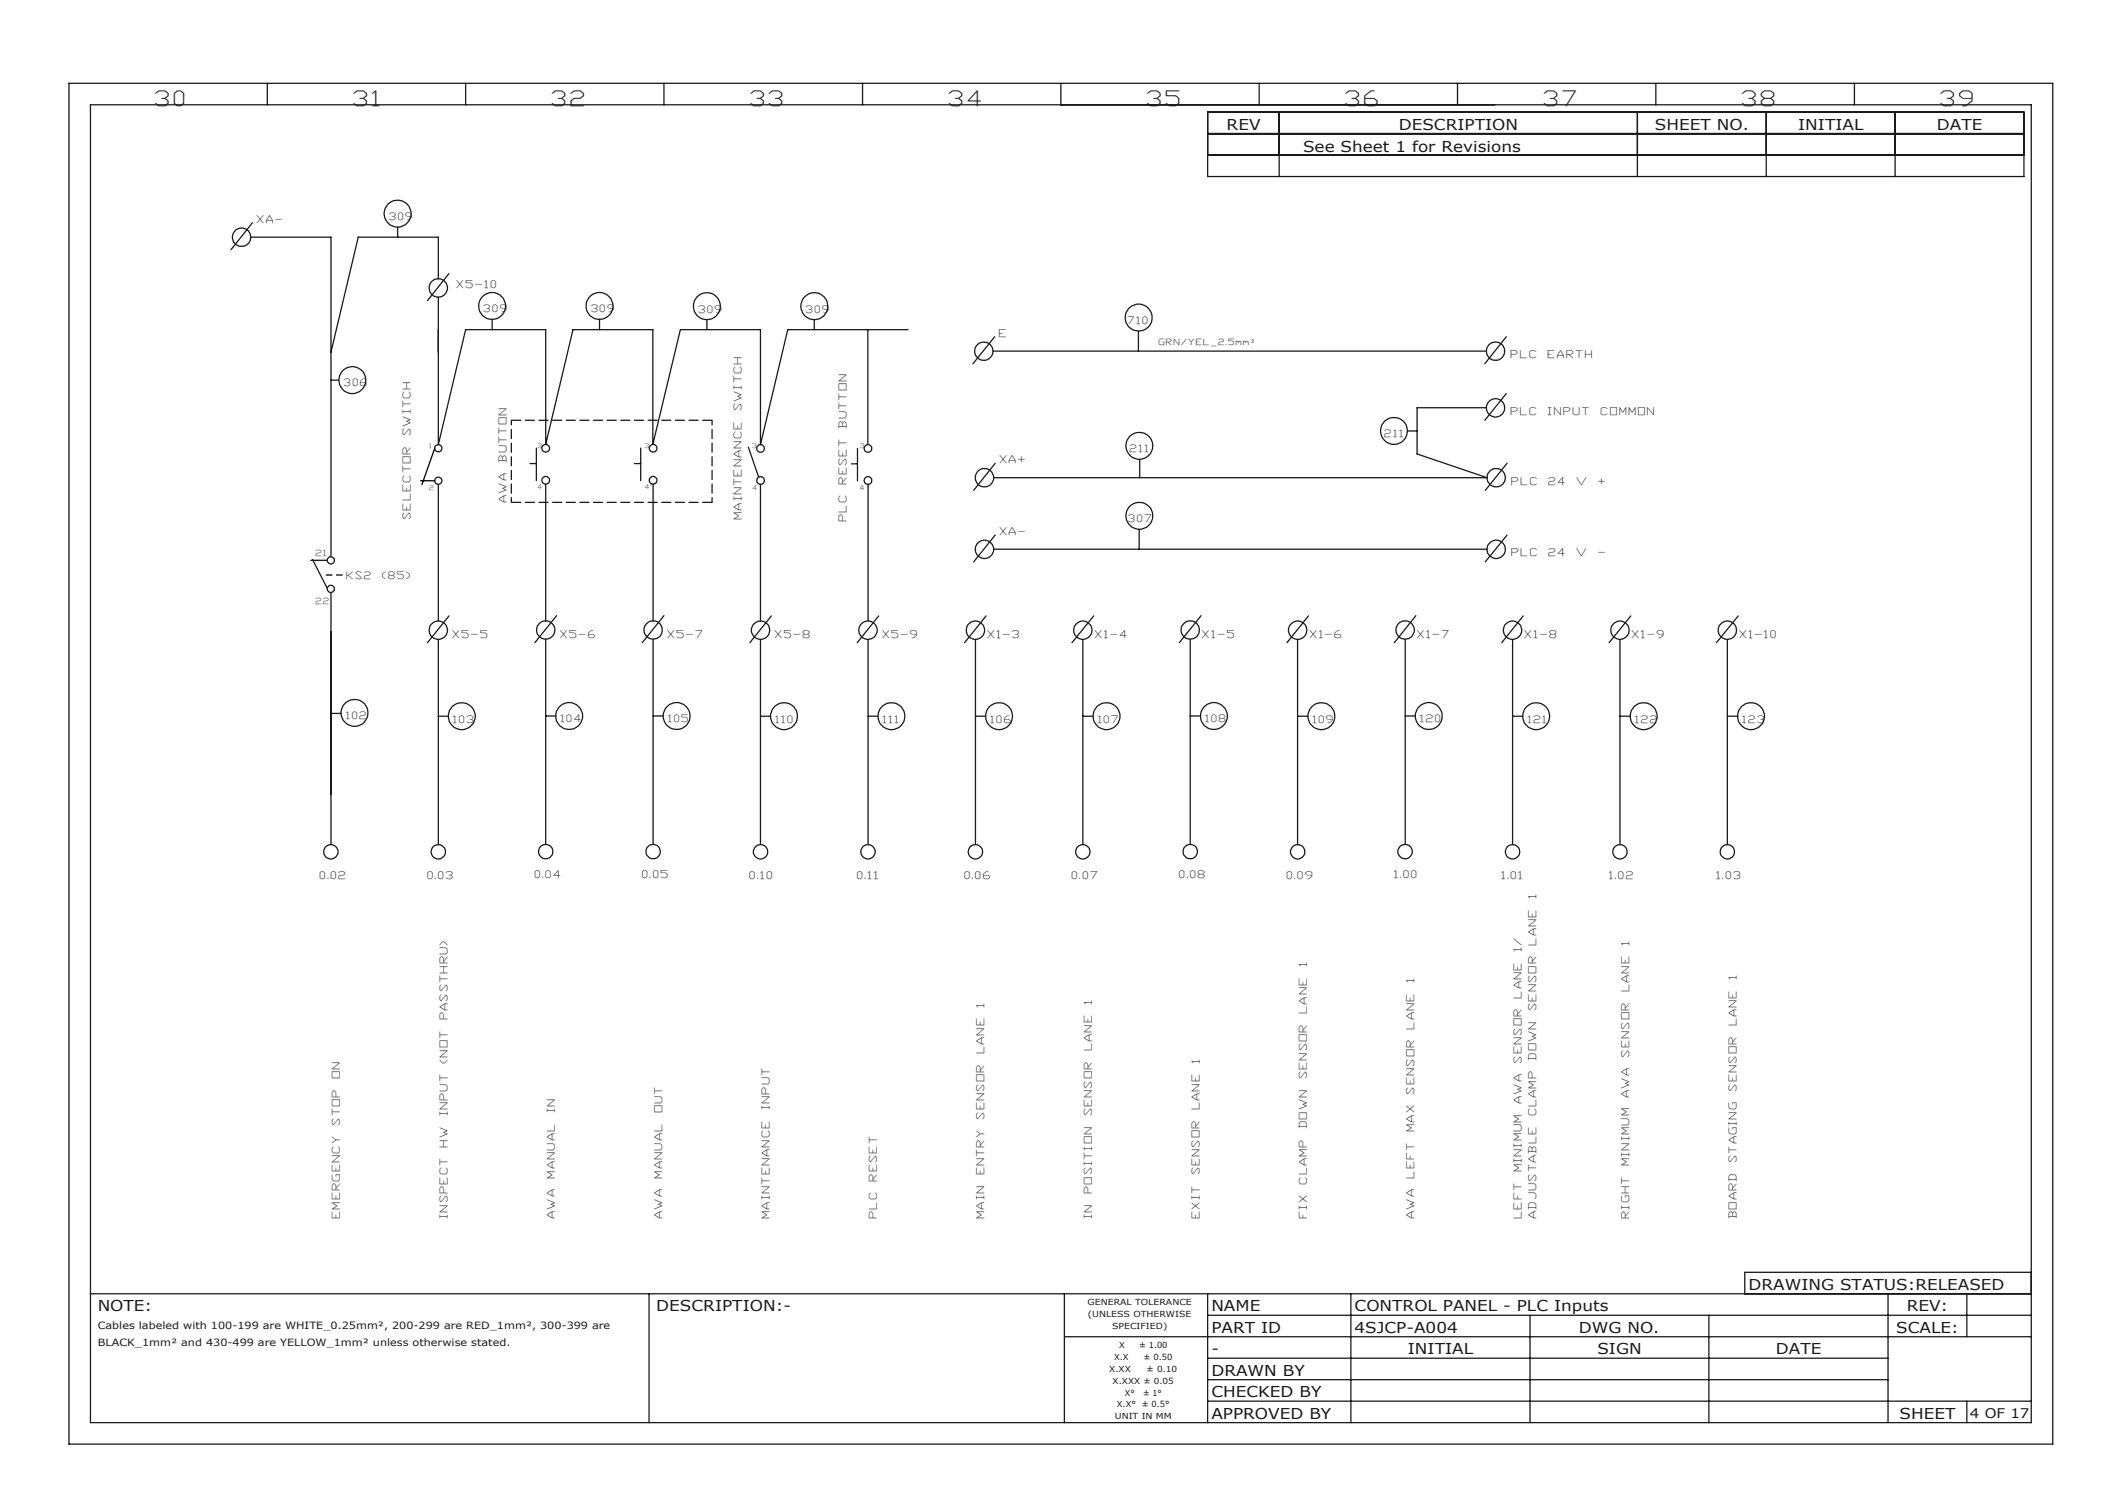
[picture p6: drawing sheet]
<svg xmlns="http://www.w3.org/2000/svg" width="297mm" height="210mm" viewBox="0 0 297 210" stroke-linecap="round" stroke-linejoin="round" font-family="sans-serif">
<g fill="none" stroke="#191924" stroke-width=".18">
<path d="M9.6 11.6h277v190h-277zM12.6 14.6h271v184h-271zM37.3 11.6v3M65 11.6v3M92.7 11.6v3M120.4 11.6v3M148.1 11.6v3M168.6 15.7h114v9h-114zM168.6 18.7h114M175.8 11.6v3M178.6 15.7v9M203.5 11.6v3"/>
<path d="M228.6 15.7v9M231.2 11.6v3M246.6 15.7v9M258.9 11.6v3M264.6 15.7v9M35 33.1h11.2v44.6M35.2 31.1l-3 3.8M55.5 31.7v1.4M61.2 38.9v-5.8h-11.2l-3.8 16.1M62.7 38.2l-3 3.8M168.6 21.7h114M46.2 53.1h1.1"/>
<path d="M61.2 41.5v20.6l3.8-16.1h11.2v16l3.8-16h11.2v16l3.8-16h11.2v16.1l3.8-16.1h16.8M68.7 44.6v1.4M83.7 44.6v1.4M98.7 44.6v1.4M113.7 44.6v1.4M121.2 46v16.1M138.6 49h68.9M138.9 47l-3 3.8M159 46.2v2.8M207.5 56.9h-9.6v6.5l9.7 3.3h-68.9M210.3 55l-3 3.7M210.3 47l-3 3.8"/>
<path d="M43.4 78.2h2.3M43.6 78.1l2.1 4M61.2 67.6v19.1M74 64.7h.9M74.9 62.6v4.5M76.2 67.6v19.1M88.6 64.7h.9M89.5 62.6v4.5M91.2 67.6v19.1M104.5 62.4l1.4 4.2M106.2 67.6v19.1M118.9 64.8h.8"/>
<path d="M119.7 62.6v4.6M121.2 67.6v19.1M138.7 76.7h68.9M139 64.7l-3 3.8M139 74.7l-3 3.7M159.1 73.9v2.8M159.1 64.2v2.5M196.5 60.2h1.4M210.4 64.7l-3 3.8M210.4 74.7l-3 3.7M46.2 82.7v35.2M46.2 99.6h1.4"/>
<path d="M61.2 89.3v28.6M62.7 86l-3 3.7M76.2 89.2v28.7M76.2 100h1.4M77.7 86l-3 3.7M91.2 100h1.4M91.2 89.2v28.7M92.7 86l-3 3.7M106.2 89.3v28.6M107.7 86l-3 3.7M121.2 89.3v28.6M122.7 86l-3 3.7"/>
<path d="M136.2 89.3v28.6M137.7 86l-3 3.7M151.2 89.3v28.6M152.7 86l-3 3.7M166.2 100h1.4M166.2 89.2v28.7M167.7 86l-3 3.7M181.2 89.3v28.6M182.7 86l-3 3.7M196.2 100h1.4M196.2 89.2v28.7M197.7 86l-3 3.7"/>
<path d="M211.2 89.3v28.6M212.7 86l-3 3.7M226.2 89.3v28.6M227.7 86l-3 3.7M241.2 89.3v28.6M242.7 86l-3 3.7M61.2 100h1.4M106.2 100h1.4M121.2 100h1.4M136.2 100h1.4M151.2 100h1.4M181.2 100h1.4"/>
<path d="M211.2 100h1.4M226.2 100h1.4M241.2 100h1.4M283.6 177.7h-40v2.9M12.6 180.6h271M90.6 180.6v18M148.6 186.6h135M148.6 180.6v18M168.6 195.6h115M168.6 192.6h95M168.6 189.6h95M168.6 183.6h115"/>
<path d="M168.6 180.6v18M188.6 180.6v18M213.6 183.6v15M238.6 183.6v15M263.6 180.6v18M274.6 180.6v6M274.6 195.6v3"/>
<circle cx="33.7" cy="33.1" r="1.29"/>
<circle cx="55.5" cy="29.8" r="1.88"/>
<circle cx="49.2" cy="53.1" r="1.88"/>
<circle cx="61.2" cy="40.2" r="1.29"/>
<circle cx="68.7" cy="42.7" r="1.88"/>
<circle cx="83.7" cy="42.7" r="1.88"/>
<circle cx="98.7" cy="42.7" r="1.88"/>
<circle cx="113.7" cy="42.7" r="1.87"/>
<circle cx="137.4" cy="49" r="1.28"/>
<circle cx="159" cy="44.3" r="1.88"/>
<circle cx="208.8" cy="49" r="1.29"/>
<circle cx="208.8" cy="57" r="1.28"/>
<circle cx="46.2" cy="78.2" r=".5"/>
<circle cx="61.2" cy="67.1" r=".5"/>
<circle cx="61.2" cy="62.6" r=".49"/>
<circle cx="76.2" cy="67.1" r=".54"/>
<circle cx="76.2" cy="62.6" r=".54"/>
<circle cx="91.2" cy="67.1" r=".54"/>
<circle cx="91.2" cy="62.6" r=".54"/>
<circle cx="106.2" cy="67.1" r=".54"/>
<circle cx="106.2" cy="62.6" r=".54"/>
<circle cx="121.2" cy="67.1" r=".54"/>
<circle cx="121.2" cy="62.6" r=".54"/>
<circle cx="137.5" cy="66.7" r="1.29"/>
<circle cx="137.5" cy="76.7" r="1.28"/>
<circle cx="159.1" cy="72" r="1.88"/>
<circle cx="159.1" cy="62.3" r="1.88"/>
<circle cx="194.7" cy="60.2" r="1.88"/>
<circle cx="208.9" cy="66.7" r="1.28"/>
<circle cx="208.9" cy="76.7" r="1.27"/>
<circle cx="46.2" cy="82.2" r=".5"/>
<circle cx="49.5" cy="99.5" r="1.87"/>
<circle cx="61.2" cy="88" r="1.28"/>
<circle cx="76.2" cy="88" r="1.27"/>
<circle cx="79.5" cy="100" r="1.88"/>
<circle cx="91.2" cy="88" r="1.27"/>
<circle cx="94.5" cy="100" r="1.88"/>
<circle cx="106.2" cy="88" r="1.28"/>
<circle cx="121.2" cy="88" r="1.28"/>
<circle cx="136.2" cy="88" r="1.28"/>
<circle cx="151.2" cy="88" r="1.27"/>
<circle cx="166.2" cy="88" r="1.27"/>
<circle cx="169.5" cy="100" r="1.88"/>
<circle cx="181.2" cy="88" r="1.28"/>
<circle cx="196.2" cy="88" r="1.28"/>
<circle cx="199.5" cy="100" r="1.87"/>
<circle cx="211.2" cy="88" r="1.28"/>
<circle cx="226.2" cy="88" r="1.27"/>
<circle cx="241.2" cy="88" r="1.27"/>
<circle cx="46.2" cy="118.9" r="1"/>
<circle cx="61.2" cy="118.9" r="1"/>
<circle cx="64.5" cy="100" r="1.88"/>
<circle cx="76.2" cy="118.9" r="1"/>
<circle cx="91.2" cy="118.9" r="1.01"/>
<circle cx="106.2" cy="118.9" r="1"/>
<circle cx="109.5" cy="100" r="1.87"/>
<circle cx="121.2" cy="118.9" r="1"/>
<circle cx="124.5" cy="100" r="1.88"/>
<circle cx="136.2" cy="118.9" r="1"/>
<circle cx="139.5" cy="100" r="1.88"/>
<circle cx="151.2" cy="118.9" r=".99"/>
<circle cx="154.5" cy="100" r="1.88"/>
<circle cx="166.2" cy="118.9" r="1.01"/>
<circle cx="181.2" cy="118.9" r="1"/>
<circle cx="184.5" cy="100" r="1.88"/>
<circle cx="196.2" cy="118.9" r="1.01"/>
<circle cx="211.2" cy="118.9" r="1"/>
<circle cx="214.5" cy="100" r="1.88"/>
<circle cx="226.2" cy="118.9" r=".99"/>
<circle cx="229.5" cy="100" r="1.88"/>
<circle cx="241.2" cy="118.9" r=".99"/>
<circle cx="244.5" cy="100" r="1.88"/>
</g>
<path d="M58.7 67.1h2M60.7 62.6l-1.8 5.1" fill="none" stroke="#000" stroke-width=".18"/>
<path d="M45.6 80.3h2.2" fill="none" stroke="#000" stroke-width=".18" stroke-dasharray="1.3 .6" stroke-dashoffset=".5"/>
<path d="M71.4 58.7h28M99.4 70.1h-28" fill="none" stroke="#191924" stroke-width=".18" stroke-dasharray="1.3 .6"/>
<path d="M99.4 58.7v11.4M71.4 70.1v-11.4" fill="none" stroke="#191924" stroke-width=".18" stroke-dasharray="1.3 .6" stroke-dashoffset=".6"/>
<g font-size="2.9" fill="#191924">
<text x="21.8" y="14.8">30</text>
<text x="49.5" y="14.8">31</text>
<text x="77.2" y="14.8">32</text>
<text x="104.9" y="14.8">33</text>
<text x="132.6" y="14.8">34</text>
<text x="160.3" y="14.8">35</text>
<text x="188" y="14.8">36</text>
<text x="215.7" y="14.8">37</text>
<text x="243.4" y="14.8">38</text>
<text x="271.1" y="14.8">39</text>
</g>
<g font-size="2.1" fill="#191924">
<text x="171.3" y="18.1">REV</text>
<text x="182" y="21.2">See Sheet 1 for Revisions</text>
<text x="195.3" y="18.1">DESCRIPTION</text>
<text x="231.1" y="18.1">SHEET NO.</text>
<text x="251.1" y="18.1">INITIAL</text>
<text x="270.5" y="18.1">DATE</text>
<text x="13.6" y="183.1">NOTE:</text>
<text x="91.6" y="183.1">DESCRIPTION:-</text>
<text x="169.1" y="183.1">NAME</text>
<text x="189.1" y="183.1">CONTROL PANEL - PLC Inputs</text>
<text x="244.1" y="180.1">DRAWING STATUS:RELEASED</text>
<text x="266.2" y="183.1">REV:</text>
<text x="169.1" y="186.1">PART ID</text>
<text x="169.1" y="189.1">-</text>
<text x="189.1" y="186.1">4SJCP-A004</text>
<text x="196.6" y="189.1">INITIAL</text>
<text x="220.4" y="186.1">DWG NO.</text>
<text x="223" y="189.1">SIGN</text>
<text x="248" y="189.1">DATE</text>
<text x="264.8" y="186.1">SCALE:</text>
<text x="169.1" y="192.1">DRAWN BY</text>
<text x="169.1" y="195.1">CHECKED BY</text>
<text x="169.1" y="198.1">APPROVED BY</text>
<text x="265.2" y="198.1">SHEET</text>
</g>
<text font-size="1.9" fill="#191924" x="275.1" y="198">4 OF 17</text>
<g font-size="1.5" fill="#191924">
<text x="35.9" y="31.1">XA-</text>
<text x="63.8" y="40.3">X5-10</text>
<text x="139.5" y="47">E</text>
<text x="211" y="50">PLC</text>
<text x="216.2" y="50">EARTH</text>
<text x="103.6" y="57.3" transform="rotate(-90 103.6 57.3)">SWITCH</text>
<text x="118.2" y="59.7" transform="rotate(-90 118.2 59.7)">BUTTON</text>
<text x="211" y="57.9">PLC</text>
<text x="216.2" y="57.9">INPUT</text>
<text x="223.6" y="57.9">COMMON</text>
<text x="57.3" y="60.8" transform="rotate(-90 57.3 60.8)">SWITCH</text>
<text x="70.7" y="64.5" transform="rotate(-90 70.7 64.5)">BUTTON</text>
<text x="139.6" y="64.7">XA+</text>
<text x="70.7" y="70.1" transform="rotate(-90 70.7 70.1)">AWA</text>
<text x="118.2" y="67.5" transform="rotate(-90 118.2 67.5)">RESET</text>
<text x="211.1" y="67.7">PLC</text>
<text x="216.3" y="67.7">24</text>
<text x="220.2" y="67.7">V</text>
<text x="223.2" y="67.7">+</text>
<text x="57.3" y="72.5" transform="rotate(-90 57.3 72.5)">SELECTOR</text>
<text x="103.6" y="72.5" transform="rotate(-90 103.6 72.5)">MAINTENANCE</text>
<text x="118.2" y="72.7" transform="rotate(-90 118.2 72.7)">PLC</text>
<text x="139.6" y="74.7">XA-</text>
<text x="211.1" y="77.7">PLC</text>
<text x="216.3" y="77.7">24</text>
<text x="220.2" y="77.7">V</text>
<text x="223.2" y="77.7">-</text>
<text x="63.3" y="89">X5-5</text>
<text x="78.3" y="89">X5-6</text>
<text x="93.3" y="89">X5-7</text>
<text x="108.3" y="89">X5-8</text>
<text x="123.3" y="89">X5-9</text>
<text x="137.9" y="89">X1-3</text>
<text x="152.9" y="89">X1-4</text>
<text x="167.9" y="89">X1-5</text>
<text x="182.9" y="89">X1-6</text>
<text x="197.9" y="89">X1-7</text>
<text x="212.9" y="89">X1-8</text>
<text x="227.9" y="89">X1-9</text>
<text x="242.9" y="89">X1-10</text>
<text x="44.7" y="122.7">0.02</text>
<text x="59.7" y="122.7">0.03</text>
<text x="74.7" y="122.6">0.04</text>
<text x="89.7" y="122.6">0.05</text>
<text x="104.7" y="122.7">0.10</text>
<text x="119.7" y="122.7">0.11</text>
<text x="134.7" y="122.7">0.06</text>
<text x="149.7" y="122.7">0.07</text>
<text x="164.7" y="122.6">0.08</text>
<text x="179.7" y="122.7">0.09</text>
<text x="194.7" y="122.6">1.00</text>
<text x="209.7" y="122.7">1.01</text>
<text x="214.5" y="125.4" transform="rotate(-90 214.5 125.4)">1</text>
<text x="224.7" y="122.7">1.02</text>
<text x="239.7" y="122.7">1.03</text>
<text x="214.5" y="131.9" transform="rotate(-90 214.5 131.9)">LANE</text>
<text x="227.5" y="131.9" transform="rotate(-90 227.5 131.9)">1</text>
<text x="182.5" y="134.9" transform="rotate(-90 182.5 134.9)">1</text>
<text x="197.5" y="137.1" transform="rotate(-90 197.5 137.1)">1</text>
<text x="212.5" y="132.8" transform="rotate(-90 212.5 132.8)">1/</text>
<text x="242.5" y="136.7" transform="rotate(-90 242.5 136.7)">1</text>
<text x="62.5" y="142.3" transform="rotate(-90 62.5 142.3)">PASSTHRU)</text>
<text x="137.4" y="140.6" transform="rotate(-90 137.4 140.6)">1</text>
<text x="152.5" y="140.1" transform="rotate(-90 152.5 140.1)">1</text>
<text x="182.5" y="141.4" transform="rotate(-90 182.5 141.4)">LANE</text>
<text x="197.5" y="143.6" transform="rotate(-90 197.5 143.6)">LANE</text>
<text x="212.5" y="139.3" transform="rotate(-90 212.5 139.3)">LANE</text>
<text x="214.5" y="141" transform="rotate(-90 214.5 141)">SENSOR</text>
<text x="227.5" y="138.4" transform="rotate(-90 227.5 138.4)">LANE</text>
<text x="242.5" y="143.2" transform="rotate(-90 242.5 143.2)">LANE</text>
<text x="62.5" y="148.4" transform="rotate(-90 62.5 148.4)">(NOT</text>
<text x="137.4" y="147.1" transform="rotate(-90 137.4 147.1)">LANE</text>
<text x="152.5" y="146.7" transform="rotate(-90 152.5 146.7)">LANE</text>
<text x="167.5" y="148.4" transform="rotate(-90 167.5 148.4)">1</text>
<text x="212.5" y="148.4" transform="rotate(-90 212.5 148.4)">SENSOR</text>
<text x="214.5" y="147.9" transform="rotate(-90 214.5 147.9)">DOWN</text>
<text x="227.5" y="147.5" transform="rotate(-90 227.5 147.5)">SENSOR</text>
<text x="47.5" y="150.5" transform="rotate(-90 47.5 150.5)">ON</text>
<text x="62.5" y="155.8" transform="rotate(-90 62.5 155.8)">INPUT</text>
<text x="77.5" y="155.3" transform="rotate(-90 77.5 155.3)">IN</text>
<text x="92.5" y="155.3" transform="rotate(-90 92.5 155.3)">OUT</text>
<text x="107.5" y="154.9" transform="rotate(-90 107.5 154.9)">INPUT</text>
<text x="152.5" y="155.8" transform="rotate(-90 152.5 155.8)">SENSOR</text>
<text x="167.5" y="154.9" transform="rotate(-90 167.5 154.9)">LANE</text>
<text x="182.5" y="150.6" transform="rotate(-90 182.5 150.6)">SENSOR</text>
<text x="197.5" y="152.7" transform="rotate(-90 197.5 152.7)">SENSOR</text>
<text x="212.5" y="154" transform="rotate(-90 212.5 154)">AWA</text>
<text x="214.5" y="155.8" transform="rotate(-90 214.5 155.8)">CLAMP</text>
<text x="227.5" y="153.2" transform="rotate(-90 227.5 153.2)">AWA</text>
<text x="242.5" y="152.3" transform="rotate(-90 242.5 152.3)">SENSOR</text>
<text x="47.5" y="157.1" transform="rotate(-90 47.5 157.1)">STOP</text>
<text x="62.5" y="160.1" transform="rotate(-90 62.5 160.1)">HW</text>
<text x="137.4" y="156.2" transform="rotate(-90 137.4 156.2)">SENSOR</text>
<text x="182.5" y="157.5" transform="rotate(-90 182.5 157.5)">DOWN</text>
<text x="197.5" y="157.9" transform="rotate(-90 197.5 157.9)">MAX</text>
<text x="77.5" y="164.4" transform="rotate(-90 77.5 164.4)">MANUAL</text>
<text x="92.5" y="164.4" transform="rotate(-90 92.5 164.4)">MANUAL</text>
<text x="122.4" y="164.9" transform="rotate(-90 122.4 164.9)">RESET</text>
<text x="137.4" y="164" transform="rotate(-90 137.4 164)">ENTRY</text>
<text x="152.5" y="166.6" transform="rotate(-90 152.5 166.6)">POSITION</text>
<text x="167.5" y="164" transform="rotate(-90 167.5 164)">SENSOR</text>
<text x="182.5" y="165.3" transform="rotate(-90 182.5 165.3)">CLAMP</text>
<text x="197.5" y="164.4" transform="rotate(-90 197.5 164.4)">LEFT</text>
<text x="212.5" y="163.6" transform="rotate(-90 212.5 163.6)">MINIMUM</text>
<text x="227.5" y="162.7" transform="rotate(-90 227.5 162.7)">MINIMUM</text>
<text x="242.5" y="162.3" transform="rotate(-90 242.5 162.3)">STAGING</text>
<text x="47.5" y="170.1" transform="rotate(-90 47.5 170.1)">EMERGENCY</text>
<text x="62.5" y="170.1" transform="rotate(-90 62.5 170.1)">INSPECT</text>
<text x="77.5" y="170.1" transform="rotate(-90 77.5 170.1)">AWA</text>
<text x="92.5" y="170.1" transform="rotate(-90 92.5 170.1)">AWA</text>
<text x="107.5" y="170.1" transform="rotate(-90 107.5 170.1)">MAINTENANCE</text>
<text x="122.4" y="170.1" transform="rotate(-90 122.4 170.1)">PLC</text>
<text x="137.4" y="170.1" transform="rotate(-90 137.4 170.1)">MAIN</text>
<text x="152.5" y="170.1" transform="rotate(-90 152.5 170.1)">IN</text>
<text x="167.5" y="170.1" transform="rotate(-90 167.5 170.1)">EXIT</text>
<text x="182.5" y="170.1" transform="rotate(-90 182.5 170.1)">FIX</text>
<text x="197.5" y="170.1" transform="rotate(-90 197.5 170.1)">AWA</text>
<text x="212.5" y="170.1" transform="rotate(-90 212.5 170.1)">LEFT</text>
<text x="214.5" y="170.1" transform="rotate(-90 214.5 170.1)">ADJUSTABLE</text>
<text x="227.5" y="170.1" transform="rotate(-90 227.5 170.1)">RIGHT</text>
<text x="242.5" y="170.1" transform="rotate(-90 242.5 170.1)">BOARD</text>
</g>
<g font-size="1.4" fill="#191924">
<text x="54.4" y="30.7">309</text>
<text x="67.6" y="43.6">309</text>
<text x="82.6" y="43.6">309</text>
<text x="97.6" y="43.6">309</text>
<text x="112.6" y="43.6">309</text>
<text x="157.5" y="45.2">710</text>
<text x="48.1" y="54">306</text>
<text x="157.8" y="63.1">211</text>
<text x="193.4" y="61.1">211</text>
<text x="157.6" y="72.9">307</text>
<text x="48.4" y="80.9">KS2</text>
<text x="53.4" y="80.9">(85)</text>
<text x="48.4" y="100.4">102</text>
<text x="63.3" y="100.9">103</text>
<text x="78.3" y="100.9">104</text>
<text x="93.3" y="100.9">105</text>
<text x="108.3" y="100.9">110</text>
<text x="123.3" y="100.9">111</text>
<text x="138.4" y="100.9">106</text>
<text x="153.4" y="100.9">107</text>
<text x="168.4" y="100.9">108</text>
<text x="183.4" y="100.9">109</text>
<text x="198.4" y="100.9">120</text>
<text x="213.4" y="100.9">121</text>
<text x="228.4" y="100.9">122</text>
<text x="243.4" y="100.9">123</text>
<text x="13.6" y="185.6">Cables labeled with 100-199 are WHITE_0.25mm², 200-299 are RED_1mm², 300-399 are</text>
<text x="13.6" y="188">BLACK_1mm² and 430-499 are YELLOW_1mm² unless otherwise stated.</text>
</g>
<text font-size="1.2" x="161.9" y="48.2">GRN/YEL_2.5mm²</text>
<g font-size="1.2" fill="#191924">
<text x="44.1" y="77.6">21</text>
<text x="44.1" y="84.3">22</text>
<text x="151.9" y="182.2">GENERAL TOLERANCE</text>
<text x="151.9" y="183.9">(UNLESS OTHERWISE</text>
<text x="155.3" y="185.5">SPECIFIED)</text>
<text x="154.9" y="191.5">X.XX</text>
<text x="155.6" y="189.9">X.X</text>
<text x="156.3" y="188.2">X</text>
<text x="159.1" y="188.2">± 1.00</text>
<text x="159.7" y="189.9">± 0.50</text>
<text x="160.1" y="191.5">± 0.10</text>
<text x="155.4" y="193.2">X.XXX ± 0.05</text>
<text x="156" y="196.5">X.X°</text>
<text x="157.1" y="194.9">X°</text>
<text x="159.4" y="196.5">± 0.5°</text>
<text x="159.6" y="194.9">± 1°</text>
<text x="155.7" y="198.2">UNIT IN MM</text>
</g>
<g font-size=".9" fill="#191924">
<text x="60" y="62.6">1</text>
<text x="75.1" y="62.5">3</text>
<text x="90.1" y="62.5">3</text>
<text x="105.1" y="62.6">3</text>
<text x="120.1" y="62.6">3</text>
<text x="60" y="68.4">2</text>
<text x="75.1" y="68.3">4</text>
<text x="90.1" y="68.3">4'</text>
<text x="105.1" y="68.4">4</text>
<text x="120.1" y="68.4">4</text>
</g>
</svg>
